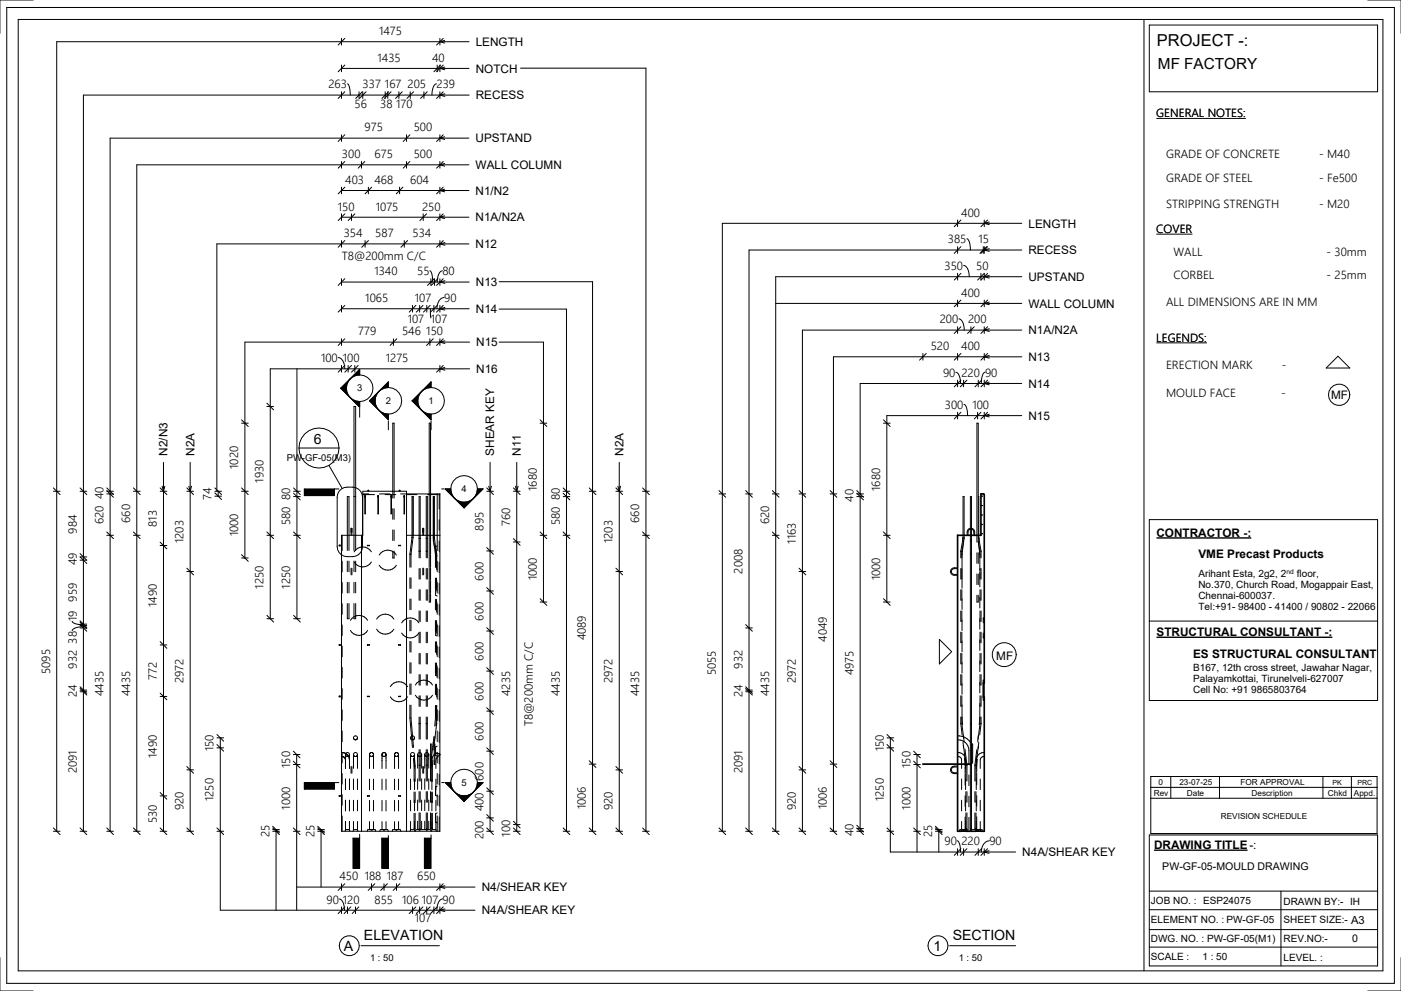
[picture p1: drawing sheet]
<svg xmlns="http://www.w3.org/2000/svg" width="420mm" height="297mm" viewBox="0 0 420 297" stroke-linecap="round" stroke-linejoin="round" font-family="sans-serif">
<g fill="#000">
<path d="M102.2 116.4l2.8-2.8-1 1.8-.2 1zM102.2 116.4h1.6l.2 1 1 1.8zM107.8 110.7v1.7l-2 .5-.8 .7zM116.4 114.5v1.7l-2 .5-.8 .6zM129.2 114.5v1.7l-2 .5-.8 .6zM105 119.2l.8 .7 2 .5v1.7zM110.8 120.2l2.8-2.9-.6 .9-.6 2zM110.8 120.2h1.6l.6 2 .6 .8zM113.6 123l.8 .6 2 .6v1.6zM123.6 120.2l2.8-2.9-.6 .9-.6 2zM123.6 120.2h1.6l.6 2 .6 .8zM126.4 123l.8 .6 2 .6v1.6z"/>
<path d="M91.2 146.6h9v2h-9zM109.5 148.7v.1zM113.4 148.7v.1zM117.3 148.7v.1zM121.2 148.7v.1zM133.5 146.6h1.6l.6 2 .6 .8zM139.2 150.6l1-.2 1.8-1-2.8 2.8zM136.3 149.4l1.8 1 1.1 .2v1.6zM143.2 146.6h1.6l-2.8 2.8 .6-.8zM294.4 148.7v.1zM294.4 151.5v.2zM294.4 154.3v.2z"/>
<path d="M294.4 157.1v.2zM294.4 160h.1zM91.2 234.6h9v2h-9zM129.1 229.1h.2zM130.2 229.1h.2zM133.5 234.6h1.6l.6 2 .6 .8zM143.2 234.6h1.6l-2.8 2.8 .6-.8zM105.8 251.3h2v9h-2zM114.4 251.3h2v9h-2zM127.2 251.3h2v9h-2zM139.2 238.6l2-.5 .8-.7-2.8 2.9zM136.3 237.4l.9 .7 2 .5v1.7z"/>
</g>
<g fill="none" stroke="#000" stroke-width=".3">
<path d="M2 2.2h416.1v292.6h-416.1zM5.5 5.8h409.2v285.3h-409.2zM10 0h-10v10M102.4 11.5v2M102.4 19.5v2M103.4 19.5l-2 2M103.4 11.5l-2 2M131.1 19.5v2M131.9 11.5v2M131.9 19.5v2M132.1 19.5l-2 2M132.9 19.5l-2 2"/>
<path d="M132.9 11.5l-2 2M133.3 12.1l-1.5 .4 1.5 .4M140.6 12.5h-123.6v236.7M343 5.8v285.3M344.6 7.5h68.5v20h-68.5zM410.1 0h10v10M102.4 27.5v2M102.4 20.5h38.2M103.4 27.5l-2 2M104.2 25.1a4.1 4.1 0 0 1 .8 3.4M107.7 27.5v2M108.7 27.5l-2 2"/>
<path d="M108.8 27.5v2M109.8 27.5l-2 2M115.5 27.5v2M116.3 27.5v2M116.5 27.5l-2 2M117.3 27.5l-2 2M119.6 27.5v2M120.6 27.5l-2 2M123 27.5v2M124 27.5l-2 2M127.1 27.5v2M128.1 27.5l-2 2"/>
<path d="M130.9 25.1a3.2 3.2 0 0 0-1.4 3.4M131.9 27.5v2M132.9 27.5l-2 2M133.3 20.1l-1.5 .4 1.5 .4M133.4 28.1l-1.5 .4 1.5 .4M140.7 28.5h-115.7v220.7M156.1 20.4h37.6v228.8M102.4 40.4v2M102.4 48.4v2M102.4 56.1v2M102.4 57.1h38.2M103.4 56.1l-2 2"/>
<path d="M103.4 48.4l-2 2M103.4 40.4l-2 2M108.4 48.4v2M109.4 48.4l-2 2M110.5 56.1v2M111.5 56.1l-2 2M119.8 56.1v2M120.8 56.1l-2 2M121.9 40.4v2M121.9 48.4v2M122.9 48.4l-2 2M122.9 40.4l-2 2"/>
<path d="M131.9 40.4v2M131.9 48.4v2M131.9 56.1v2M132.9 56.1l-2 2M132.9 48.4l-2 2M132.9 40.4l-2 2M133.3 49l-1.5 .4 1.5 .4M133.3 41l-1.5 .4 1.5 .4M133.3 56.7l-1.5 .4 1.5 .4M140.6 41.4h-107.6v207.8M140.6 49.4h-99.6v199.8M102.4 64.1v2"/>
<path d="M102.4 72.1v2M102.4 65.1h38.2M103.4 72.1l-2 2M103.4 64.1l-2 2M105.4 64.1v2M106.4 64.1l-2 2M109.5 72.1v2M110.5 72.1l-2 2M121.2 72.1v2M122.2 72.1l-2 2M126.9 64.1v2M127.9 64.1l-2 2"/>
<path d="M131.9 64.1v2M131.9 72.1v2M132.9 72.1l-2 2M132.9 64.1l-2 2M133.3 64.7l-1.5 .4 1.5 .4M133.4 72.7l-1.5 .4 1.5 .4M140.6 73.1h-75.6v74.2M287.1 66v2M287.1 74v2M288.1 74l-2 2M288.1 66l-2 2M288.9 79.6a3 3 0 0 1 1.7 3.4"/>
<path d="M289.9 71.6a3.6 3.6 0 0 1 1.1 3.4M294.8 74v2M295.1 66v2M295.1 74v2M295.8 74l-2 2M296.1 74l-2 2M296.1 66l-2 2M296.6 74.6l-1.5 .4 1.5 .4M296.6 66.6l-1.5 .4 1.5 .4M306.4 75h-81.8v174.2M306.4 67h-89.8v182.2M102.4 83.6v2"/>
<path d="M102.4 91.6v2M103.4 91.6l-2 2M103.4 83.6l-2 2M123.7 91.6v2M124.7 91.6l-2 2M125.8 91.6v2M126.8 91.6l-2 2M128 91.6v2M128.9 81.2a4.1 4.1 0 0 1 .8 3.4M129 91.6l-2 2M129 92.6l.2 2.7M129.2 83.6v2"/>
<path d="M130.1 91.6v2M130.2 83.6l-2 2M130.3 83.6v2M131.1 91.6l-2 2M131.3 83.6l-2 2M131.9 83.6v2M131.9 91.6v2M132.6 81.2a3.1 3.1 0 0 0-1.5 3.4M132.9 91.6l-2 2M132.9 83.6l-2 2M133.2 89.2a2.99 2.99 0 0 0-2.2 3.4M133.4 92.2l-1.5 .4 1.5 .4"/>
<path d="M133.4 84.2l-1.5 .4 1.5 .4M140.7 92.6h-38.3M140.7 84.6h-38.3M149.7 84.5h28v164.7M149.7 92.7h20.2v156.5M232.6 91h73.8M287.1 82v2M287.1 90v2M287.1 98v2M287.5 95.6a3.1 3.1 0 0 1 1.6 3.4M288.1 98l-2 2M288.1 90l-2 2"/>
<path d="M288.1 82l-2 2M291.1 98v2M292.1 98l-2 2M293.1 84l2-2v2M294.1 82v2l2-2M295.1 90v2M295.1 98v2M296.1 98l-2 2M296.1 90l-2 2M296.6 90.6l-1.5 .4 1.5 .4M296.6 82.6l-1.5 .4 1.5 .4M296.6 98.6l-1.5 .4 1.5 .4"/>
<path d="M306.4 83h-73.8v166.2M306.4 99h-65.8v150.2M89 110.6v74.9M101.4 107.2a2.98 2.98 0 0 1 2 3.4M102.2 116.4l5.6 5.7v-1.7M102.2 116.4h1.6M102.4 101.6v2M102.4 109.6v2M103.4 101.6l-2 2M103.4 109.6l-2 2M103.8 116.4a4 4 0 0 0 4 4M104.4 109.6v2"/>
<path d="M105.4 109.6l-2 2M106.4 109.6v2M107.4 109.6l-2 2M107.8 112.4a4 4 0 0 1 4 4 4 4 0 0 1-4 4M107.8 112.4a4 4 0 0 0-4 4 4 4 0 0 0 4 4M107.8 112.4a4 4 0 0 0-4 4M107.8 112.4v-1.7l-5.6 5.7M116.4 116.2a4 4 0 0 1 4 4 4 4 0 0 1-4 4M116.4 116.2a4 4 0 0 0-4 4 4 4 0 0 0 4 4M116.4 116.2a4 4 0 0 0-4 4M116.4 116.2v-1.7l-5.6 5.7M118 101.6v2"/>
<path d="M119 101.6l-2 2M128.9 101.6v2M129.2 116.2a4 4 0 0 1 4 4 4 4 0 0 1-4 4M129.2 116.2a4 4 0 0 0-4 4 4 4 0 0 0 4 4M129.2 116.2a4 4 0 0 0-4 4M129.2 116.2v-1.7l-5.6 5.7M129.9 101.6l-2 2M131.9 101.6v2M131.9 109.6v2M132.9 101.6l-2 2M132.9 109.6l-2 2M133.4 102.2l-1.5 .4 1.5 .4"/>
<path d="M133.4 110.2l-1.5 .4 1.5 .4M140.8 110.6h-59.8v74.9M140.8 102.6h-67.4v64.7M149.7 102.6h13.2v77.9M276.7 106v2M277.7 106l-2 2M286.6 111.6a3.1 3.1 0 0 1 1.4 3.4M287.1 106v2M287.1 114v2M288.1 114l-2 2M288.1 106l-2 2M288.9 114v2"/>
<path d="M289.9 114l-2 2M293.3 114v2M294.3 114l-2 2M295.1 106v2M295.1 114v2M295.4 111.6a3.4 3.4 0 0 0-1.2 3.4M296.1 106l-2 2M296.1 114l-2 2M296.6 114.6l-1.5 .4 1.5 .4M296.6 106.6l-1.5 .4 1.5 .4M306.4 115h-48.5v134.2M306.4 107h-56.5v142.2"/>
<path d="M401.2 106.8l3.5 3.5h-7.1zM49 138.6v110.6M57 138.6v110.6M72.4 126.9h2M72.4 125.9l2 2M80 121.9h2M80 120.9l2 2M89.6 134.3a6 6 0 0 0 6 6 6 6 0 0 0 6-6M89.6 134.3a6 6 0 0 1 6-6 6 6 0 0 1 6 6M89.6 134.3h12M98.6 139.5l4 6.9M107.8 122.4v2.7"/>
<path d="M110.8 120.2h1.6M110.8 120.2l5.6 5.6v-1.6M112.4 120.2a4 4 0 0 0 4 4M116.4 126.2v2.7M123.6 120.2l5.6 5.6v-1.6M123.6 120.2h1.6M125.2 120.2a4 4 0 0 0 4 4M129.2 126.2v2.7M146.9 138.6v110.6M154.9 138.6v110.6M161.9 126.9h2M161.9 125.9l2 2"/>
<path d="M185.7 138.6v110.6M264.9 126.9h2M264.9 125.9l2 2M287.1 123.6v2M288.1 123.6l-2 2M289 121.2a3.5 3.5 0 0 1 1.1 3.4M293.1 123.6v2M294.1 123.6l-2 2M295.1 123.6v2M296.1 123.6l-2 2M296.6 124.2l-1.5 .4 1.5 .4M306.4 124.6h-40.5v55.9"/>
<path d="M16 147.3h2M16 146.3l2 2M24 147.3h2M24 146.3l2 2M32 148.1h2M32 147.3h2M32 159.5l2 2M32 147.1l2 2M32 146.3l2 2M40 147.3h2M40 146.3l2 2M40 159.5l2 2"/>
<path d="M48 147.3h2M48 146.3l2 2M49.4 145.8l-.4 1.5-.4-1.5M56 147.3h2M56 146.3l2 2M57.4 145.8l-.4 1.5-.4-1.5M64.4 147.3h2M64.4 147.8l2 2M64.4 148.8h2M64.4 146.3l2 2M65.4 147.3v1.5M72.4 147.3h2"/>
<path d="M72.4 146.3l2 2M80 159.5l2 2M88 147.3h2M88 148.9h2M88 159.5l2 2M88 147.9l2 2M88 146.3l2 2M100.2 146.6v2h-9v-2h10.4M102.3 146.6a4.9 4.9 0 0 1 5.8 .7l.6 1.7v14.9a3 3 0 0 1-3 3 3.7 3.7 0 0 1-4.5-2.1l-.1-15.8 .1-.9zM106.1 148.9h.5M108.8 148.3h3.5M108.8 148.1h1.8"/>
<path d="M109.4 148.8v5.2h.2v-5.2M109.4 148.7h.1M109.5 148.7v.1zM109.5 148.7h.1M109.5 148.7h-.1M109.5 148.7l.1 .1M110.4 147.3v-.3h.2v.3M110.4 147.1h.2M113.3 148.8v5.2h.2v-5.2M113.3 148.7h.1M113.4 148.7v.1zM113.4 148.7h.1"/>
<path d="M113.4 148.7h-.1M113.5 148.7v.1M113.8 148.1h3.1M115.5 148.3h3.2M117.2 148.8v5.2h.2v-5.2M117.3 148.7h-.1M117.3 148.7h.1M117.3 148.7v.1zM117.4 148.7v.1M117.8 149.3v-22.4h.4v22.4M117.8 152.5v3.2M117.8 158.9v3.2"/>
<path d="M118.2 152.5v3.2M118.2 158.9v3.2M119.7 147.1h.2M119.7 147.3v-.3h.2v.3M120.1 148.1h11.8M121.1 148.8v5.2h.2v-5.2M121.2 148.7h-.1M121.2 148.7h.1M121.2 148.7v.1zM121.3 148.7v.1M121.8 148.3h3.2M128.2 148.3h3.5"/>
<path d="M131.1 148.1v17M131.7 148.3v4.3M131.7 155.8v3.2M131.9 148.1l-.2 .2M131.9 148.1v101.1h-29.5v-88.7h6.4v-13.2h13.1v101.9M132.4 146.6h.7M135.1 146.6a4 4 0 0 1 4.1-4 4 4 0 0 1 4 4M135.1 146.6a4 4 0 0 0 4.1 4 4 4 0 0 0 4-4M135.1 146.6a4 4 0 0 0 4.1 4M135.1 146.6h-1.6l5.7 5.6M139.2 150.6v1.6M143.2 146.6a4 4 0 0 1-4 4"/>
<path d="M143.2 146.6h1.6l-5.6 5.6M145.9 147.3h2M145.9 146.3l2 2M147.3 145.8l-.4 1.5-.4-1.5M153.9 147.3h2M153.9 146.3l2 2M155.3 145.8l-.4 1.5-.4-1.5M161.9 159.5l2 2M168.9 147.3h2M168.9 148.9h2M168.9 159.5l2 2M168.9 147.9l2 2"/>
<path d="M168.9 146.3l2 2M176.7 147.3h2M176.7 146.3l2 2M184.7 147.3h2M184.7 146.3l2 2M186.1 145.8l-.4 1.5-.4-1.5M192.7 147.3h2M192.7 146.3l2 2M192.7 159.5l2 2M215.6 148.1h2M215.6 147.1l2 2M223.6 148.1h2"/>
<path d="M223.6 147.1l2 2M231.6 148.1h2M231.6 147.1l2 2M231.6 159.5l2 2M239.6 148.1h2M239.6 147.1l2 2M248.9 148.1h2M248.9 147.1l2 2M256.9 148.1h2M256.9 148.9h2M256.9 147.1l2 2M256.9 147.9l2 2"/>
<path d="M264.9 159.5l2 2M291 158.6l-.7 .5-.1 1.4M291 158.4a1.08 1.08 0 0 0-1 1.1v1M291 148.9h.3v99.5h-.3zM291.3 158.6l.3 .2a1.75 1.75 0 0 1 .4 1.7M291.3 158.4a1.09 1.09 0 0 1 .9 1.1v1M293.3 148.9h.2v12.5l.7 3.8v2.1M294.4 148.7v.1zM294.4 151.5v.2zM294.4 154.3v.2zM294.4 157.1v.2zM344.6 155.8h68.5v54.2h-68.5z"/>
<path d="M24 166l2 2M24 167.9h2M26 167h-2l2 1.9M32 160.5h2M40 160.5h2M48 163.5h2M48 162.5l2 2M56 170.3l2 2M56 171.3h2M72.4 167.3h2M72.4 166.3l2 2M80 160.5h2"/>
<path d="M88 160.5h2M101.8 163.4v.2M102.4 163.4h-.7v.2h.7M102.6 160.5v4.6M102.6 168.3v3.1M102.6 174.6v3.2M104.1 165v-16.1h.5v16.1M104.1 168.2v3.2M104.1 174.6v3.2M104.6 168.2v3.2M104.6 174.6v3.2M105.3 170.3v2"/>
<path d="M105.3 160.5v-2l.1-.1 .1 2.1M105.5 170.3v2M106.1 165v-43.1h.5v43.1M106.1 168.2v3.2M106.1 174.6v3.2M106.2 165.4a2.99 2.99 0 0 1 5.2 0M106.2 168.5a2.99 2.99 0 0 0 5.2 0M106.6 168.2v3.2M106.6 174.6v3.2M108.4 160.5v88.7M110.2 163.5l.6 .1zM110.2 163.5v.1"/>
<path d="M113.7 166.4a2.99 2.99 0 0 1 5.2 0M113.7 169.5a2.99 2.99 0 0 0 5.2 0M117.8 165.2v2.1h.4v-2.1M119.5 163.5l.6 .1zM119.6 163.5v.1M121.9 160.5h10M122.9 173.2v3.2M122.9 179.6v3.2M123.2 173.2v3.2M123.2 179.6v3.2M123.2 166.1v3.9M123.2 166.1l.7-5v-12.2h-.4v12.2a37.5 37.5 0 0 0-.6 8.9"/>
<path d="M123.2 166.1h.1M125.7 167.3v-18.4h.3v18.4M125.7 170.4v3.2M125.7 176.8v3.2M126 170.4v3.2M126 176.8v3.2M126.8 170.3v2M126.8 160.5v-2l.1-.1 .1 2.1M127 170.3v2M127.8 167.3v-18.4h.3v18.4M127.8 170.4v3.2M127.8 176.8v3.2"/>
<path d="M128.1 170.4v3.2M128.1 176.8v3.2M128.7 162.4v-35.5h.4v35.5M128.7 178v2.5h.4v-2.5M128.7 162.6v3.7M128.7 166.4v3.7M128.7 170.3v3.7M128.7 174.1v3.7M129.1 162.6v3.7M129.1 166.4v3.7M129.1 170.3v3.7M129.1 174.1v3.7"/>
<path d="M129.9 161.2l.7 5.1M130.3 161.2v-12.3h-.4v13.1l.4 2M130.3 161.2h.1M130.3 161.2a37.2 37.2 0 0 1 .6 8.9M130.6 166.3h.1M130.6 166.3v.1M130.6 173.3v5.2l.5 .2M130.6 179.7v3.1M130.6 166.5l.5 .2M130.6 164l.3 1.9v4.9M130.9 173.3v3.2M130.9 179.7v3.1"/>
<path d="M130.9 174v3.1M131.1 168.3v3.1M131.1 174.6v3.2M131.1 163.7l-.5 .2v6.2M131.1 175.7l-.5 .2M131.7 162.2v3.1M131.7 168.5v3.2M131.7 174.9v3.2M145.9 176.2l2 2M145.9 177.2h2M145.9 164.2l2 2M145.9 165.2h2"/>
<path d="M153.9 161.5l2 2M153.9 162.5h2M161.9 160.5h2M161.9 179.5l2 2M168.9 160.5h2M184.7 171.3h2M184.7 170.3l2 2M192.7 160.5h2M231.6 160.5h2M239.6 171.3h2M239.6 170.3l2 2M264.9 160.5h2"/>
<path d="M264.9 179.5l2 2M287.1 170.5a1.75 1.75 0 0 0-1.7 .3 .87 .87 0 0 0 .7 1.4h1M287.1 170.2h-1a1.13 1.13 0 0 0-1.1 1.1 1.13 1.13 0 0 0 1.1 1.2h1M288.1 170.4v3.2M288.1 176.8v3.2M288.4 165.3v2M288.4 170.4v3.2M288.4 176.8v3.2M288.4 165.3l.7-4v-12.4h-.3v12.5l-.7 3.8v2.1M288.4 165.3h.1M288.5 170.5v1.7M288.5 172.5v3.8"/>
<path d="M288.5 179.5v3.2M288.5 166.1v4.1M288.5 166.1h.1M288.8 161.1l-.2 .9M289 162.1l-.5 4M292.9 178.4v2.1h.4v-2.1M292.9 162.5v-35.6h.4v35.6M292.9 165.7v3.2M292.9 172.1v3.2M293.3 165.7v3.2M293.3 172.1v3.2M293.3 162.4l.5 3.7"/>
<path d="M293.3 162.3l.5 3M293.5 161.1l.1 .9M293.8 166.1h.1M293.8 166.1v4.9M293.8 171.6v4.3M293.8 179.1v3.2M293.8 165.3h.1M293.8 165.3v2M293.8 170.4v3.2M293.8 176.8v3.2M294.2 170.4v3.2M294.2 176.8v3.2"/>
<path d="M294.4 160h.1zM21.6 186.2a3.6 3.6 0 0 0 3.4 1.1M24 186.1l2 2M24 187.1h2M24 186.5l2 2M24 187.5h2M24 187.3l2 2M24 188.3h2M25 187.9h-.9a2.8 2.8 0 0 0-2.5 1.2M48 193.4h2M48 192.4l2 2M80 185.5h2"/>
<path d="M80 184.5l2 2M88 185.5h2M88 184.5l2 2M101.8 193.3v.2M102.4 193.3h-.7v.2h.7M102.6 181v3.2M102.6 187.3v3.2M102.6 193.7v3.2M104.1 180.9v4.6h.5v-4.6M105.1 186a2.99 2.99 0 0 1 5.1 0M105.1 189a2.99 2.99 0 0 0 5.1 0M106.1 180.9v4.6h.5v-4.6"/>
<path d="M110.2 193.3l.6 .1zM110.2 193.3v.1M112.9 185.6a2.99 2.99 0 0 1 5.2 0M112.9 188.6a2.99 2.99 0 0 0 5.2 0M119.5 193.3l.6 .1zM119.6 193.3v.1M120.4 186.7a2.99 2.99 0 0 1 5.2 0M120.4 189.8a2.99 2.99 0 0 0 5.2 0M122.9 185.9v3.2M122.9 192.3v3.2M122.9 198.7v3.1M123.2 185.9v3.2"/>
<path d="M123.2 192.3v3.2M123.2 198.7v3.1M125.7 183.2v3.1M125.7 189.5v3.2M125.7 195.9v3.2M126 183.2v3.1M126 189.5v3.2M126 195.9v3.2M127.8 183.2v3.1M127.8 189.5v3.2M127.8 195.9v3.2M128.1 183.2v3.1"/>
<path d="M128.1 189.5v3.2M128.1 195.9v3.2M130.6 186v4.5l.5 .2M130.6 192.4v3.2M130.6 198.8v3.7l.5 .2M130.9 186v3.2M130.9 192.4v3.2M130.9 198.8v3.1M130.9 180.3v3.2M130.9 186.7v3.2M130.9 193v3.2M130.9 199.4v3.2"/>
<path d="M131.1 181v3.2M131.1 187.3v3.2M131.1 193.7v3.2M131.1 187.7l-.5 .2M131.1 199.7l-.5 .2M131.7 181.2v3.2M131.7 187.6v3.2M131.7 194v3.2M145.9 188.2l2 2M145.9 189.2h2M161.9 180.5h2M223.6 188.3h2"/>
<path d="M223.6 187.3l2 2M264.9 180.5h2M281.7 191.7l3.6 3.7-3.6 3.6zM288.1 183.2v3.1M288.1 189.5v3.2M288.1 195.9v3.2M288.4 183.2v3.1M288.4 189.5v3.2M288.4 195.9v3.2M288.5 185.9v3.2M288.5 192.2v3.2M288.5 198.6v3.2"/>
<path d="M293.8 185.5v3.1M293.8 191.8v3.2M293.8 198.2v3.2M293.8 183.2v3.1M293.8 189.5v3.2M293.8 195.9v3.2M294.2 183.2v3.1M294.2 189.5v3.2M294.2 195.9v3.2M294.8 189.8v1.5h.3M295.1 185.2h-.3v1.5M344.6 186.2h68.5"/>
<path d="M24 205.9l2 2M24 206.9h2M24 206.4l2 2M24 207.4h2M48 208.8h2M48 207.8l2 2M101.8 208.7v.2M102.4 208.7h-.7v.2h.7M102.6 200.1v3.2M102.6 206.4v3.2M102.6 212.8v3.2M102.6 219.2v3.1"/>
<path d="M110.2 208.7l.6 .1zM110.2 208.7v.1M117 205.9a2.99 2.99 0 0 1 5.2 0M117 208.9a2.99 2.99 0 0 0 5.2 0M119.5 208.7l.6 .1zM119.6 208.7v.1M122.9 211.4v3.9l.8 8.8M122.9 205v3.2M123.2 211.4v3.9l.8 8.8M123.2 205v3.2M124.5 205.4a2.99 2.99 0 0 1 5.2 0M124.5 208.4a2.99 2.99 0 0 0 5.2 0"/>
<path d="M125.7 202.2v3.2M125.7 208.6v3.2M125.7 215v6.6M126 202.2v3.2M126 208.6v3.2M126 215v6.6M127.8 202.2v3.2M127.8 208.6v3.2M127.8 215v6.6M128.1 202.2v3.2M128.1 208.6v3.2M128.1 215v6.6"/>
<path d="M130.6 205.1v3.2M130.6 211.5l-.2 6.2M130.6 214.5l.5 .2M130.9 211.5l-.2 6.1M130.9 205.1v3.2M130.9 217l-.6 5.5M130.9 216.9v.1M130.9 205.8v3.2M130.9 212.1v4.8M131.1 200.1v3.2M131.1 206.4v3.2M131.1 212.8v3.2"/>
<path d="M131.1 219.2v3.1M131.1 211.7l-.5 .2M131.7 200.3v3.2M131.7 206.7v3.2M131.7 213.1v3.1M131.7 219.4v3.2M145.9 212.2l2 2M145.9 213.2h2M145.9 200.2l2 2M145.9 201.2h2M223.6 206.9h2M223.6 207.4h2"/>
<path d="M223.6 205.9l2 2M223.6 206.4l2 2M288.1 216.9v.1M288.1 202.2v3.2M288.1 208.6v3.2M288.1 215v1.9M288.1 217l.4 3.4M288.4 216.9h.1M288.4 202.2v3.2M288.4 208.6v3.2M288.4 215v1.9M288.4 216.9l.5 4.5"/>
<path d="M288.5 211.3l.1 6M288.5 205v3.1M293.8 210.9l-.2 6.4M293.8 204.5v3.2M293.8 216.9l-.5 4.7M293.8 216.9h.1M293.8 202.2v3.2M293.8 208.6v3.2M293.8 215v1.9M294.2 217l-.5 3.3M294.2 216.9v.1M294.2 202.2v3.2"/>
<path d="M294.2 208.6v3.2M294.2 215v1.9M294.8 209v.9h.3M295.1 204.4v5M295.1 203.9h-.3v.9M48 237.6l2 2M48 238.6h2M56 229.8l2 2M56 230.8h2M65.1 220.2l2 2M65.1 221.2h2M65.1 223.2l2 2"/>
<path d="M65.1 224.2h2M66.1 221.2v51.7h76.3M88 225.2l2 2M88 226.2h2M88 228.2l2 2M88 229.2h2M89 226.2v46.7M100.2 234.6v2h-9v-2h10.4M101.8 238.5v.2M102.4 225.6h.2M102.4 226.8h.2M102.4 238.5h-.7v.2h.7"/>
<path d="M102.6 225.6a2.2 2.2 0 0 1 1.9 1.1M102.6 226.8l.7 .3M102.6 225.5v3.2M102.6 231.9v3.2M102.6 238.2v3.2M102.6 225.6a2.19 2.19 0 0 1 1.9 1.1M103.3 227.1l.3 .7zM103.6 226.2l.1 .3 .5 .3M103.6 226.2a.6 .6 0 0 1 .6-.6 .6 .6 0 0 1 .6 .6M103.6 226.2v4.2M103.6 226.2l.2 .4 .4 .2M103.6 233.5v3.2"/>
<path d="M103.6 239.9v3.2M104.5 226.7l.2 .5M104.5 226.7l.1 .3M104.7 227.1v.1M104.7 227.2l.1 .6M104.7 227.2l.1 .4M104.8 226.2l-.2 .4-.4 .2M104.8 226.2l-.3 .5-.3 .1M104.8 226.2v4.2M104.8 233.5v3.2M104.8 239.9v3.2M105.3 229.8v2"/>
<path d="M105.5 229.8v2M106 226.2l.1 .3 .5 .3M106 221.2l.1 .3 .5 .3M106 226.2a.6 .6 0 0 1 .6-.6 .6 .6 0 0 1 .6 .6M106 226.2v4.2M106 233.5v3.2M106 239.9v3.2M106 226.2l.2 .4 .4 .2M107.1 221.5l-.5 .3M107.1 221.5h.1M107.1 221.5a.6 .6 0 0 0-.3-.9 .6 .6 0 0 0-.8 .5 .6 .6 0 0 0 .6 .7M107.2 226.2l-.2 .4-.4 .2"/>
<path d="M107.2 226.2l-.3 .5-.3 .1M107.2 221.2l-.3 .5-.3 .1M107.2 226.2v4.2M107.2 233.5v3.2M107.2 239.9v3.2M110.2 238.6l.6 .1zM110.2 238.6v.1M110.8 226.2l.1 .3 .5 .3M110.8 226.2v4.2M110.8 233.6v3.2M110.8 239.9v3.2M110.8 226.2l.2 .4 .4 .2"/>
<path d="M110.9 225.9l-.1 .3M110.9 225.9h.1M111.4 225.6l-.5 .3M111.4 225.6l-.3 .1-.3 .5M111.4 225.6l.5 .3 .1 .3M111.4 225.6l.4 .2 .2 .4M112 226.2l-.2 .4-.4 .2M112 226.2l-.3 .5-.3 .1M112 226.2v4.2M112 233.6v3.2M112 239.9v3.2M114.5 226.2l.1 .3 .5 .3"/>
<path d="M114.5 226.2v4.2M114.5 233.6v3.2M114.5 239.9v3.2M114.5 226.2l.2 .4 .4 .2M114.6 225.9l-.1 .3M114.6 225.9h.1M115.1 225.6l-.5 .3M115.1 225.6l-.3 .1-.3 .5M115.1 225.6l.6 .3v.3M115.2 225.6l.4 .2 .1 .4M115.7 226.2l-.1 .4-.4 .2M115.7 226.2l-.3 .5-.3 .1"/>
<path d="M115.7 226.2v4.2M115.7 233.6v3.2M115.7 239.9v3.2M118.3 226.2l.1 .3 .5 .3M118.3 226.2v4.2M118.3 233.6v3.2M118.3 239.9v3.2M118.3 226.2l.2 .4 .4 .2M118.4 225.9l-.1 .3M118.4 225.9h.1M118.9 225.6l-.5 .3M118.9 225.6l-.3 .1-.3 .5"/>
<path d="M118.9 225.6l.5 .3 .1 .3M118.9 225.6l.4 .2 .2 .4M119.5 226.2l-.2 .4-.4 .2M119.5 226.2l-.3 .5-.3 .1M119.5 226.2v4.2M119.5 233.6v3.2M119.5 239.9v3.2M119.5 238.6l.6 .1zM119.6 238.6v.1M123.1 226.2l.1 .3 .5 .3M123.1 221.2l.1 .3 .5 .3M123.1 226.2a.6 .6 0 0 1 .6-.6 .6 .6 0 0 1 .6 .6"/>
<path d="M123.1 226.2v4.2M123.1 233.5v3.2M123.1 239.9v3.2M123.1 226.2l.2 .4 .4 .2M123.9 227.2l.3 7.1M124.2 237.4v3.2M124.2 221.5l-.5 .3M124.2 221.5h.1M124.2 221.5a.6 .6 0 0 0-.3-.9 .6 .6 0 0 0-.8 .5 .6 .6 0 0 0 .6 .7M124.3 227.3l.2 7M124.3 226.2l-.2 .4-.4 .2M124.3 226.2l-.3 .5-.3 .1"/>
<path d="M124.3 221.2l-.3 .5-.3 .1M124.3 226.2v4.2M124.3 233.5v3.2M124.3 239.9v3.2M124.5 237.4v3.2M125.2 226.2l.1 .3 .5 .3M125.2 226.2a.6 .6 0 0 1 .6-.6 .6 .6 0 0 1 .6 .6M125.2 226.2v4.1M125.2 233.5v3.2M125.2 239.8v3.2M125.2 226.2l.3 .5M125.5 226.7l.3 .1"/>
<path d="M125.7 224.7v9.5M125.7 237.3v3.2M126 224.7v9.5M126 237.3v3.2M126.1 226.7l-.3 .1M126.4 226.2l-.3 .5M126.4 226.2l-.3 .5-.3 .1M126.4 226.2v4.1M126.4 233.5v3.2M126.4 239.8v3.2M126.8 229.8v2M127 229.8v2"/>
<path d="M127.4 226.2v.3l.6 .3M127.4 226.2a.6 .6 0 0 1 .6-.6 .6 .6 0 0 1 .6 .6M127.4 226.2v4.1M127.4 233.5v3.2M127.4 239.8v3.2M127.4 226.2l.1 .4 .4 .2M127.8 224.7v9.5M127.8 237.3v3.2M128.1 224.7v9.5M128.1 237.3v3.2M128.6 226.2l-.2 .4-.4 .2M128.6 226.2l-.3 .5-.3 .1"/>
<path d="M128.6 226.2v4.1M128.6 233.5v3.2M128.6 239.8v3.2M129.1 237.3v3.2M129.1 223.1h.2l-.1 6.1zM129.1 229.1h.2zM129.1 229.1v5.1M129.3 237.4v3.2M129.5 233.6v3.2M129.5 239.9v3.2M129.5 227.2l-.2 7.1M129.6 237.4v3.2"/>
<path d="M129.8 228l-.2 6.3M129.9 222.5l-.6 5.2M130.1 220.8l-.3 3.2M130.2 223.1v6M130.2 223.1h.2v6h-.2M130.2 229.1h.2zM130.2 226.3l-.1 .1a4.6 4.6 0 0 0-.6 4M130.2 223.2l-.1 1.6M130.4 220.8l-.2 2.3M130.5 226l-.1 .1M130.6 235.9v2.6M130.7 233.6v3.1"/>
<path d="M130.7 239.9v3.2M131.1 227.1l-.4 .8v2.5M131.1 225.7l-.6 .3M131.1 225.5v3.2M131.1 231.9v3.2M131.1 238.2v3.2M131.1 225.9l.6 .1 .2 .3M131.1 225.7l-.5 .3M131.1 223.7l-.5 .2v2.6l.5 .2M131.1 235.7l-.5 .2v2.6l.5 .2M131.7 225.8v3.2M131.7 232.1v3.2"/>
<path d="M131.7 238.5v3.2M131.8 226.4l-.7 .5M131.9 226.3l-.1 .1M132.4 234.6h.7M135.1 234.6a4 4 0 0 1 4.1-4 4 4 0 0 1 4 4M135.1 234.6a4 4 0 0 0 4.1 4 4 4 0 0 0 4-4M135.1 234.6a4 4 0 0 0 4.1 4M135.1 234.6h-1.6l5.7 5.7M139.2 238.6v1.7M143.2 234.6a4 4 0 0 1-4 4M143.2 234.6h1.6l-5.6 5.7M145.9 236.2l2 2"/>
<path d="M145.9 237.2h2M145.9 224.2l2 2M145.9 225.2h2M176.7 228.1l2 2M176.7 229.1h2M184.7 230.8h2M184.7 229.8l2 2M239.6 230.8h2M239.6 229.8l2 2M248.9 229.1h2M248.9 228.1l2 2M266 221.2h2"/>
<path d="M266 224.2h2M266 220.2l2 2M266 223.2l2 2M267 221.2v34.2h37.5M274 226.2h2M274 229.2h2M274 225.2l2 2M274 228.2l2 2M275 226.2v29.2M287.1 229.9a1.75 1.75 0 0 0-1.7 .4 .87 .87 0 0 0 .7 1.4h1M287.1 229.7h-1a1.13 1.13 0 0 0-1.1 1.1 1.13 1.13 0 0 0 1.1 1.1h1M287.1 225.6h.2a2.2 2.2 0 0 1 2.2 2.2v2.6"/>
<path d="M287.1 226.8a1.04 1.04 0 0 1 1.2 1v2.6M287.1 221.8a3.2 3.2 0 0 1 3.4 3.2v4.2M287.1 220.6h.2a4.3 4.3 0 0 1 3.7 2M288.3 233.5v3.2M288.3 239.9v3.2M288.8 222.5l.1 1.7M288.9 223.5l.7 5.5M288.9 220.4l.2 2M289.2 227.3l.1 1.7M289.3 224.6l.6 4.4M289.3 229.2l.1 .5M289.4 229.9v1.8"/>
<path d="M289.4 231.9v3.5M289.4 238.6v3.2M289.5 233.5v3.2M289.5 239.9v3.2M289.6 229.2v.2M289.6 229.4h.1M289.6 229.4v4.8M289.6 237.3v3.2M289.9 229.2v5M289.9 237.3v3.2M290.5 232.3v3.2M290.5 238.7v3.2"/>
<path d="M291 229h-14.3v.2h14.3M291.3 228.8l.1-.4v-5.3h.2v5.3l-.3 .6M292.3 237.3v3.2M292.6 237.3v3.2M292.6 229.4v4.8M292.6 229.4h.1M292.7 233.5v3.2M292.7 239.9v3.2M292.9 230.1v1.4M292.9 231.8v3.5M292.9 238.5v3.2M292.9 224.7a39 39 0 0 0-.6 9.5"/>
<path d="M293 227.6l-.1 2.2M293.3 220.4l-.1 2M293.4 223.5l-.8 5.9M293.5 222.5l-.2 2M293.9 233.5v3.2M293.9 239.9v3.2M295.1 225.6h-.2a2.2 2.2 0 0 0-2.2 2.2v2.6M295.1 226.8h-.2a1 1 0 0 0-1 1v2.6M16 249.2h2M16 248.2l2 2M24 249.2h2M24 248.2l2 2"/>
<path d="M32 249.2h2M32 248.2l2 2M40 249.2h2M40 248.2l2 2M48 249.2h2M48 248.2l2 2M56 249.2h2M56 248.2l2 2M65.1 249.2h2M65.1 248.2l2 2M81.8 248.7h2M81.8 249.2h2"/>
<path d="M81.8 247.7l2 2M81.8 248.2l2 2M82.8 248.7v24.2M88 249.2h2M88 248.2l2 2M95.3 248.7h2M95.3 249.2h2M95.3 247.7l2 2M95.3 248.2l2 2M96.3 248.7v17.2M102.6 244.6v4.6M103.4 249.2l.2-.5h1.1l.2 .5"/>
<path d="M103.6 246.3v2.5M104.8 246.3v2.5M105.8 249.2l.2-.5h1.1l.2 .5M106 246.3v2.5M107.2 246.3v2.5M107.8 250.1v10.2h-2v-9h2M110.8 246.3v2.4M111.2 248.8l-.9-.1-.2 .5M111.2 248.8h.1M111.3 248.8h.2M111.6 248.8l.9-.1 .2 .5M111.6 248.8h-.1"/>
<path d="M112 246.3v2.4M114.5 246.3v2.4M115 248.8l-1-.1-.2 .5M115 248.8h.1M115 248.8l1.2-.1 .2 .5M115.7 246.3v2.4M116.4 250.5v9.8h-2v-9h2M118.3 246.3v2.4M118.7 248.8l-.9-.1-.2 .5M118.7 248.8h.1M118.8 248.8l1.2-.1 .2 .5M119.5 246.3v2.4"/>
<path d="M122.9 249.2l.2-.5h1.1l.2 .5M123.1 246.3v2.5M124.2 243.8v4.6h.3v-4.6M124.3 246.3v2.5M125.2 246.2v2.5M125.7 243.7v4.7h.3v-4.7M126.4 246.2v2.5M127.4 246.2v2.5M127.8 248.8l-3.1-.1-.2 .5M127.8 248.8h.1M127.8 243.7v4.7h.3v-4.7M127.8 248.8h.3"/>
<path d="M128.1 248.8l1-.1 .2 .5M128.1 248.8h.1M128.6 246.2v2.5M129.1 243.7v4.7h.5v-4.6M129.2 250.3v10h-2v-9h2M129.3 243.8v4.6M129.3 249.2l.2-.5h1.1l.2 .5M129.5 246.3v2.5M130.6 243.9v2.6M130.7 246.3v2.5M131.1 244.6v4.6M131.1 243.7l-.5 .2v2.6l.5 .2"/>
<path d="M131.7 244.9v4.3M145.9 249.2h2M145.9 248.2l2 2M145.9 244.2l2 2M145.9 245.2h2M153.9 249.2h2M153.9 248.2l2 2M153.9 246.2l2 2M153.9 247.2h2M168.9 249.2h2M168.9 248.2l2 2M176.7 249.2h2"/>
<path d="M176.7 248.2l2 2M184.7 249.2h2M184.7 248.2l2 2M192.7 249.2h2M192.7 248.2l2 2M215.6 249.2h2M215.6 248.2l2 2M223.6 249.2h2M223.6 248.2l1 1M224.6 249.2l1 1M231.6 249.2h2M231.6 248.2l2 2"/>
<path d="M239.6 249.2h2M239.6 248.2l2 2M248.9 249.2h2M248.9 248.2l2 2M256.9 248.4h2M256.9 249.2h2M256.9 247.4l2 2M256.9 248.2l2 2M266 249.2h2M266 248.2l2 2M274 249.2h2M274 248.2l2 2"/>
<path d="M280.5 248.7h2M280.5 249.2h2M280.5 247.7l2 2M280.5 248.2l2 2M281.5 248.7v6.7M287 252.1a3.7 3.7 0 0 1 1 3.3M287.1 254.4v2M287.6 249.2l.2-.5h2.2l.2 .5M288.1 254.4l-2 2M288.2 249.2h1.5M288.3 246.3v2.5M288.4 248.7l-.2 .5"/>
<path d="M288.7 248.7l.1 .1M288.8 248.8h.2M288.9 254.4v2M289.1 248.8h-.1M289.2 248.7l-.1 .1M289.5 248.7l.2 .5M289.5 246.3v2.5M289.6 243.7v4.7M289.9 254.4l-2 2M289.9 243.7v4.7h-.5v-3.5M290.5 245.1v4.1M291.1 248.7h3.3l.2 .5"/>
<path d="M292.3 243.7v4.7h.6v-3.5M292.6 249.2h1.5M292.6 243.7v4.7M292.7 246.3v2.5M292.8 248.7l-.2 .5M293.1 248.7l.1 .1M293.1 248.8h.1M293.2 248.8h.2M293.3 254.4v2M293.4 248.8h.1M293.5 248.8h-.1M293.9 248.7l.2 .5"/>
<path d="M293.9 246.3v2.5M294.3 254.4l-2 2M295.1 254.4v2M296.1 254.4l-2 2M296.6 255l-1.5 .4 1.5 .4M296.7 252.1a3 3 0 0 0-2.5 3.3M344.6 250.3h68.5v39.3h-68.5zM101.7 269.5a3.1 3.1 0 0 1 1.6 3.4M102.4 264.9v2M102.4 271.9v2M103.4 264.9l-2 2M103.4 271.9l-2 2"/>
<path d="M104.2 271.9v2M105.2 271.9l-2 2M106.6 271.9v2M107.6 271.9l-2 2M111.4 264.9v2M112.4 264.9l-2 2M115.1 264.9v2M116.1 264.9l-2 2M118.9 264.9v2M119.9 264.9l-2 2M123.7 271.9v2M124.7 271.9l-2 2"/>
<path d="M125.8 271.9v2M126.8 271.9l-2 2M128 271.9v2M129 271.9l-2 2M130.1 271.9v2M131.1 271.9l-2 2M131.9 264.9v2M131.9 271.9v2M132.7 269.5a3 3 0 0 0-1.7 3.4M132.9 264.9l-2 2M132.9 271.9l-2 2M133.4 272.5l-1.5 .4 1.5 .4"/>
<path d="M133.4 265.5l-1.5 .4 1.5 .4M142.4 265.9h-53.4M344.6 272.7h68.5M344.6 267.2h68.5M344.6 278.7h68.5M384.1 267.2v22.4M0 287.1v10h10M344.6 283.9h68.5M420.1 287.1v10h-10"/>
<circle cx="401.5" cy="118.4" r="3.2"/>
<circle cx="301.1" cy="196.3" r="3.6"/>
</g>
<path d="M291 160.5h-3.9v88.7h8v-40.2h-.3v-4.2h.3v-56.5l-.2-.2h-.8v12.4h-2.8M291.1 248.4v.8" fill="none" stroke="#000" stroke-width=".5"/>
<g fill="#fff">
<path d="M346.9 9.5h27.5v5.4h-27.5z"/>
<path d="M405.1 273.8h4.1v3.9h-4.1z"/>
<path d="M346.8 187.4h51.8v4.1h-51.8z"/>
<path d="M357.7 193.9h54.2v4.1h-54.2z"/>
<path d="M346 251.2h27.6v4.2h-27.6z"/>
<path d="M373.6 251.2h1v4.2h-1z"/>
<path d="M374.6 251.2h2.2v4.2h-2.2z"/>
<path d="M346.8 157.6h27.9v4.1h-27.9z"/>
<path d="M359.3 164.1h37.3v4.1h-37.3z"/>
<path d="M359.7 285.1h8.4v3.3h-8.4z"/>
<path d="M405.5 279.4h1.7v3.7h-1.7z"/>
<path d="M367.7 274.1h14.3v3.3h-14.3z"/>
<path d="M347.2 16.6h29.6v5.1h-29.6z"/>
<path d="M348.5 258h44.2v3.6h-44.2z"/>
<path d="M361.9 279.8h20.4v3.3h-20.4z"/>
<path d="M404.8 268.8h2.9v3.3h-2.9z"/>
<path d="M360.7 268.5h14.3v3.3h-14.3z"/>
</g>
<path d="M346.8 161.3h28.4M346.8 191h52.7M346 254.9h28.1" fill="none" stroke="#000" stroke-width=".41"/>
<g fill="none" stroke="#000" stroke-width=".3">
<path d="M346.7 35.5h26.8M346.7 70.2h10.8M346.7 102.8h15.2M345 232.8h67.9v17.1h-67.9zM345 236h67.9M345 239.3h67.9M351.1 232.8v6.5M365.7 232.8v6.5M396.7 232.8v6.5M405.2 232.8v6.5M108.2 283.5h23.5M284.7 283.5h19.8"/>
<circle cx="104.7" cy="283.5" r="3"/>
<circle cx="281.2" cy="283.5" r="3"/>
</g>
<text font-size="4.9" x="346.9" y="13.9">PROJECT -:</text>
<text font-size="4.6" x="347.2" y="20.7">MF FACTORY</text>
<g font-size="4.2">
<text x="94.1" y="133.2">6</text>
<text x="109.1" y="281.8">ELEVATION</text>
<text x="285.6" y="281.8">SECTION</text>
<text x="103.1" y="285">A</text>
<text x="279.9" y="285">1</text>
</g>
<g font-size="3.5">
<text x="113.6" y="10.5">1475</text>
<text x="142.6" y="13.8">LENGTH</text>
<text x="113.2" y="18.5">1435</text>
<text x="129.6" y="18.5">40</text>
<text x="142.6" y="21.8">NOTCH</text>
<text x="98.5" y="26.5">263</text>
<text x="108.7" y="26.5">337</text>
<text x="115.4" y="26.5">167</text>
<text x="122.2" y="26.5">205</text>
<text x="130.9" y="26.5">239</text>
<text x="142.7" y="29.8">RECESS</text>
<text x="106.3" y="32.5">56</text>
<text x="114" y="32.5">38</text>
<text x="118.8" y="32.5">170</text>
<text x="346.7" y="35.2">GENERAL NOTES:</text>
<text x="109.3" y="39.4">975</text>
<text x="124" y="39.4">500</text>
<text x="102.5" y="47.4">300</text>
<text x="112.3" y="47.4">675</text>
<text x="124" y="47.4">500</text>
<text x="142.6" y="42.7">UPSTAND</text>
<text x="349.6" y="47.3">GRADE OF CONCRETE</text>
<text x="395.5" y="47.3">- M40</text>
<text x="142.6" y="50.7">WALL COLUMN</text>
<text x="103.5" y="55.1">403</text>
<text x="112.3" y="55.1">468</text>
<text x="123" y="55.1">604</text>
<text x="142.6" y="58.4">N1/N2</text>
<text x="349.6" y="54.6">GRADE OF STEEL</text>
<text x="395.5" y="54.6">- Fe500</text>
<text x="101.3" y="63.1">150</text>
<text x="112.7" y="63.1">1075</text>
<text x="126.5" y="63.1">250</text>
<text x="288.2" y="65">400</text>
<text x="349.6" y="62.3">STRIPPING STRENGTH</text>
<text x="395.5" y="62.3">- M20</text>
<text x="103" y="71.1">354</text>
<text x="112.5" y="71.1">587</text>
<text x="123.7" y="71.1">534</text>
<text x="142.6" y="66.4">N1A/N2A</text>
<text x="308.4" y="68.2">LENGTH</text>
<text x="346.7" y="69.9">COVER</text>
<text x="102.5" y="77.9">T8@200mm C/C</text>
<text x="142.6" y="74.4">N12</text>
<text x="284.2" y="73">385</text>
<text x="293.4" y="73">15</text>
<text x="308.4" y="76.2">RECESS</text>
<text x="351.8" y="76.8">WALL</text>
<text x="397.8" y="76.8">- 30mm</text>
<text x="112.2" y="82.6">1340</text>
<text x="125.1" y="82.6">55</text>
<text x="132.6" y="82.6">80</text>
<text x="283.2" y="81">350</text>
<text x="292.7" y="81">50</text>
<text x="351.8" y="83.5">CORBEL</text>
<text x="397.8" y="83.5">- 25mm</text>
<text x="142.7" y="85.8">N13</text>
<text x="288.2" y="89">400</text>
<text x="308.4" y="84.2">UPSTAND</text>
<text x="109.5" y="90.6">1065</text>
<text x="124.4" y="90.6">107</text>
<text x="133.2" y="90.6">90</text>
<text x="142.7" y="93.8">N14</text>
<text x="308.4" y="92.2">WALL COLUMN</text>
<text x="349.6" y="91.6">ALL DIMENSIONS ARE IN MM</text>
<text x="107.4" y="100.6">779</text>
<text x="120.6" y="100.6">546</text>
<text x="122.2" y="96.7">107</text>
<text x="127.8" y="100.6">150</text>
<text x="129.2" y="96.7">107</text>
<text x="281.8" y="97">200</text>
<text x="290.3" y="97">200</text>
<text x="308.4" y="100.2">N1A/N2A</text>
<text x="142.8" y="103.8">N15</text>
<text x="279.1" y="105">520</text>
<text x="288.2" y="105">400</text>
<text x="346.7" y="102.5">LEGENDS:</text>
<text x="96.3" y="108.6">100</text>
<text x="102.8" y="108.6">100</text>
<text x="115.7" y="108.6">1275</text>
<text x="142.8" y="111.8">N16</text>
<text x="282.8" y="113">90</text>
<text x="288.3" y="113">220</text>
<text x="295.4" y="113">90</text>
<text x="308.4" y="108.2">N13</text>
<text x="349.6" y="110.8">ERECTION MARK</text>
<text x="384.3" y="110.8">-</text>
<text x="308.4" y="116.2">N14</text>
<text x="349.6" y="119.1">MOULD FACE</text>
<text x="384.2" y="119.1">-</text>
<text x="399.1" y="119.7">MF</text>
<text x="283.3" y="122.6">300</text>
<text x="291.5" y="122.6">100</text>
<text x="308.4" y="125.8">N15</text>
<text x="50.3" y="136.6" transform="rotate(-90 50.3 136.6)">N2/N3</text>
<text x="58.3" y="136.6" transform="rotate(-90 58.3 136.6)">N2A</text>
<text x="148.2" y="136.6" transform="rotate(-90 148.2 136.6)">SHEAR KEY</text>
<text x="156.2" y="136.6" transform="rotate(-90 156.2 136.6)">N11</text>
<text x="186.9" y="136.6" transform="rotate(-90 186.9 136.6)">N2A</text>
<text x="71.4" y="140.6" transform="rotate(-90 71.4 140.6)">1020</text>
<text x="31" y="149.6" transform="rotate(-90 31 149.6)">40</text>
<text x="63.4" y="149.9" transform="rotate(-90 63.4 149.9)">74</text>
<text x="79" y="144.7" transform="rotate(-90 79 144.7)">1930</text>
<text x="87" y="150" transform="rotate(-90 87 150)">80</text>
<text x="161" y="147.2" transform="rotate(-90 161 147.2)">1680</text>
<text x="167.9" y="150" transform="rotate(-90 167.9 150)">80</text>
<text x="263.9" y="147.2" transform="rotate(-90 263.9 147.2)">1680</text>
<text x="255.9" y="150.4" transform="rotate(-90 255.9 150.4)">40</text>
<text x="23" y="160" transform="rotate(-90 23 160)">984</text>
<text x="31" y="157.1" transform="rotate(-90 31 157.1)">620</text>
<text x="39" y="156.7" transform="rotate(-90 39 156.7)">660</text>
<text x="47" y="158" transform="rotate(-90 47 158)">813</text>
<text x="71.4" y="160.8" transform="rotate(-90 71.4 160.8)">1000</text>
<text x="87" y="157.5" transform="rotate(-90 87 157.5)">580</text>
<text x="145" y="159.1" transform="rotate(-90 145 159.1)">895</text>
<text x="153" y="157.7" transform="rotate(-90 153 157.7)">760</text>
<text x="167.9" y="157.5" transform="rotate(-90 167.9 157.5)">580</text>
<text x="191.7" y="156.7" transform="rotate(-90 191.7 156.7)">660</text>
<text x="230.6" y="157.1" transform="rotate(-90 230.6 157.1)">620</text>
<text x="346.8" y="160.9">CONTRACTOR -:</text>
<text x="55" y="162.8" transform="rotate(-90 55 162.8)">1203</text>
<text x="183.7" y="162.8" transform="rotate(-90 183.7 162.8)">1203</text>
<text x="238.6" y="162.9" transform="rotate(-90 238.6 162.9)">1163</text>
<text x="359.3" y="167.3">VME Precast Products</text>
<text x="23" y="169.4" transform="rotate(-90 23 169.4)">49</text>
<text x="222.6" y="172" transform="rotate(-90 222.6 172)">2008</text>
<text x="79" y="176.5" transform="rotate(-90 79 176.5)">1250</text>
<text x="87" y="176.5" transform="rotate(-90 87 176.5)">1250</text>
<text x="145" y="174" transform="rotate(-90 145 174)">600</text>
<text x="161" y="174" transform="rotate(-90 161 174)">1000</text>
<text x="263.9" y="174" transform="rotate(-90 263.9 174)">1000</text>
<text x="23" y="180.4" transform="rotate(-90 23 180.4)">959</text>
<text x="47" y="182" transform="rotate(-90 47 182)">1490</text>
<text x="23" y="186.2" transform="rotate(-90 23 186.2)">19</text>
<text x="145" y="186" transform="rotate(-90 145 186)">600</text>
<text x="346.8" y="190.7">STRUCTURAL CONSULTANT -:</text>
<text x="23" y="192.9" transform="rotate(-90 23 192.9)">38</text>
<text x="175.7" y="192" transform="rotate(-90 175.7 192)">4089</text>
<text x="247.9" y="192.4" transform="rotate(-90 247.9 192.4)">4049</text>
<text x="298.7" y="197.8">MF</text>
<text x="357.7" y="197.1">ES STRUCTURAL CONSULTANT</text>
<text x="15" y="202.1" transform="rotate(-90 15 202.1)">5095</text>
<text x="23" y="200.4" transform="rotate(-90 23 200.4)">932</text>
<text x="47" y="203.8" transform="rotate(-90 47 203.8)">772</text>
<text x="145" y="198" transform="rotate(-90 145 198)">600</text>
<text x="214.6" y="202.5" transform="rotate(-90 214.6 202.5)">5055</text>
<text x="222.6" y="200.4" transform="rotate(-90 222.6 200.4)">932</text>
<text x="255.9" y="202.4" transform="rotate(-90 255.9 202.4)">4975</text>
<text x="23" y="209.1" transform="rotate(-90 23 209.1)">24</text>
<text x="31" y="208.7" transform="rotate(-90 31 208.7)">4435</text>
<text x="39" y="208.7" transform="rotate(-90 39 208.7)">4435</text>
<text x="55" y="204.8" transform="rotate(-90 55 204.8)">2972</text>
<text x="153" y="208.7" transform="rotate(-90 153 208.7)">4235</text>
<text x="167.9" y="208.7" transform="rotate(-90 167.9 208.7)">4435</text>
<text x="183.7" y="204.8" transform="rotate(-90 183.7 204.8)">2972</text>
<text x="191.7" y="208.7" transform="rotate(-90 191.7 208.7)">4435</text>
<text x="222.6" y="209.1" transform="rotate(-90 222.6 209.1)">24</text>
<text x="230.6" y="208.7" transform="rotate(-90 230.6 208.7)">4435</text>
<text x="238.6" y="204.8" transform="rotate(-90 238.6 204.8)">2972</text>
<text x="145" y="210" transform="rotate(-90 145 210)">600</text>
<text x="159.7" y="217.7" transform="rotate(-90 159.7 217.7)">T8@200mm C/C</text>
<text x="47" y="227.2" transform="rotate(-90 47 227.2)">1490</text>
<text x="64.1" y="225.3" transform="rotate(-90 64.1 225.3)">150</text>
<text x="145" y="222" transform="rotate(-90 145 222)">600</text>
<text x="265" y="225.3" transform="rotate(-90 265 225.3)">150</text>
<text x="23" y="231.8" transform="rotate(-90 23 231.8)">2091</text>
<text x="87" y="230.3" transform="rotate(-90 87 230.3)">150</text>
<text x="222.6" y="231.8" transform="rotate(-90 222.6 231.8)">2091</text>
<text x="273" y="230.3" transform="rotate(-90 273 230.3)">150</text>
<text x="145" y="234.1" transform="rotate(-90 145 234.1)">600</text>
<text x="55" y="242.9" transform="rotate(-90 55 242.9)">920</text>
<text x="64.1" y="240.2" transform="rotate(-90 64.1 240.2)">1250</text>
<text x="87" y="242.7" transform="rotate(-90 87 242.7)">1000</text>
<text x="145" y="243.3" transform="rotate(-90 145 243.3)">400</text>
<text x="175.7" y="242.7" transform="rotate(-90 175.7 242.7)">1006</text>
<text x="183.7" y="242.9" transform="rotate(-90 183.7 242.9)">920</text>
<text x="238.6" y="242.9" transform="rotate(-90 238.6 242.9)">920</text>
<text x="247.9" y="242.7" transform="rotate(-90 247.9 242.7)">1006</text>
<text x="265" y="240.2" transform="rotate(-90 265 240.2)">1250</text>
<text x="273" y="242.7" transform="rotate(-90 273 242.7)">1000</text>
<text x="47" y="246.8" transform="rotate(-90 47 246.8)">530</text>
<text x="80.8" y="250.9" transform="rotate(-90 80.8 250.9)">25</text>
<text x="94.3" y="250.9" transform="rotate(-90 94.3 250.9)">25</text>
<text x="145" y="251.6" transform="rotate(-90 145 251.6)">200</text>
<text x="153" y="250.8" transform="rotate(-90 153 250.8)">100</text>
<text x="255.9" y="250.7" transform="rotate(-90 255.9 250.7)">40</text>
<text x="279.5" y="250.9" transform="rotate(-90 279.5 250.9)">25</text>
<text x="283.2" y="253.4">90</text>
<text x="288.3" y="253.4">220</text>
<text x="296.7" y="253.4">90</text>
<text x="306.5" y="256.7">N4A/SHEAR KEY</text>
<text x="346" y="254.5">DRAWING TITLE</text>
<text x="374.6" y="254.5">-:</text>
<text x="101.8" y="263.9">450</text>
<text x="109.4" y="263.9">188</text>
<text x="116" y="263.9">187</text>
<text x="125.1" y="263.9">650</text>
<text x="144.4" y="267.2">N4/SHEAR KEY</text>
<text x="97.9" y="270.9">90</text>
<text x="102.8" y="270.9">120</text>
<text x="112.3" y="270.9">855</text>
<text x="120.6" y="270.9">106</text>
<text x="126.5" y="270.9">107</text>
<text x="132.7" y="270.9">90</text>
<text x="144.4" y="274.1">N4A/SHEAR KEY</text>
<text x="124.4" y="276.3">107</text>
</g>
<text font-size="3.4" x="405.1" y="276.9">A3</text>
<g font-size="3.2">
<text x="348.5" y="260.9">PW-GF-05-MOULD DRAWING</text>
<text x="405.5" y="282.4">0</text>
</g>
<g font-size="3">
<text x="359.3" y="172.9">Arihant Esta, 2g2, 2</text>
<text x="388.8" y="172.9">floor,</text>
<text x="359.3" y="176.2">No.370, Church Road, Mogappair East,</text>
<text x="359.3" y="179.5">Chennai-600037.</text>
<text x="359.3" y="182.8">Tel:+91- 98400 - 41400 / 90802 - 22066</text>
<text x="357.7" y="201.1">B167, 12th cross street, Jawahar Nagar,</text>
<text x="357.7" y="204.4">Palayamkottai, Tirunelveli-627007</text>
<text x="357.7" y="207.8">Cell No: +91 9865803764</text>
<text x="345.1" y="270.9">JOB NO. :</text>
<text x="360.7" y="271.1">ESP24075</text>
<text x="384.8" y="271.4">DRAWN BY:-</text>
<text x="404.8" y="271.4">IH</text>
<text x="345.1" y="276.8">ELEMENT NO. :</text>
<text x="367.7" y="276.8">PW-GF-05</text>
<text x="384.8" y="276.8">SHEET SIZE:-</text>
<text x="345.1" y="282.4">DWG. NO. :</text>
<text x="345.1" y="287.7">SCALE :</text>
<text x="360.5" y="287.7">1 : 50</text>
<text x="361.9" y="282.4">PW-GF-05(M1)</text>
<text x="384.8" y="282.4">REV.NO:-</text>
<text x="384.8" y="288">LEVEL. :</text>
</g>
<g font-size="2.8">
<text x="107.1" y="117.3">3</text>
<text x="115.7" y="121.1">2</text>
<text x="128.5" y="121.1">1</text>
<text x="86" y="138.1">PW-GF-05(M3)</text>
<text x="138.4" y="147.5">4</text>
<text x="138.4" y="235.5">5</text>
<text x="111" y="288">1 : 50</text>
<text x="287.5" y="288">1 : 50</text>
</g>
<g font-size="2.5">
<text x="345.9" y="238.6">Rev</text>
<text x="347.4" y="235.3">0</text>
<text x="353.6" y="235.3">23-07-25</text>
<text x="355.9" y="238.6">Date</text>
<text x="372" y="235.3">FOR APPROVAL</text>
<text x="375.3" y="238.6">Description</text>
<text x="398.2" y="238.6">Chkd</text>
<text x="406" y="238.6">Appd.</text>
<text x="366" y="245.4">REVISION SCHEDULE</text>
</g>
<g font-size="2.1">
<text x="399.5" y="235.2">PK</text>
<text x="407" y="235.2">PRC</text>
</g>
<text font-size="2" x="385.7" y="172">nd</text>
</svg>
